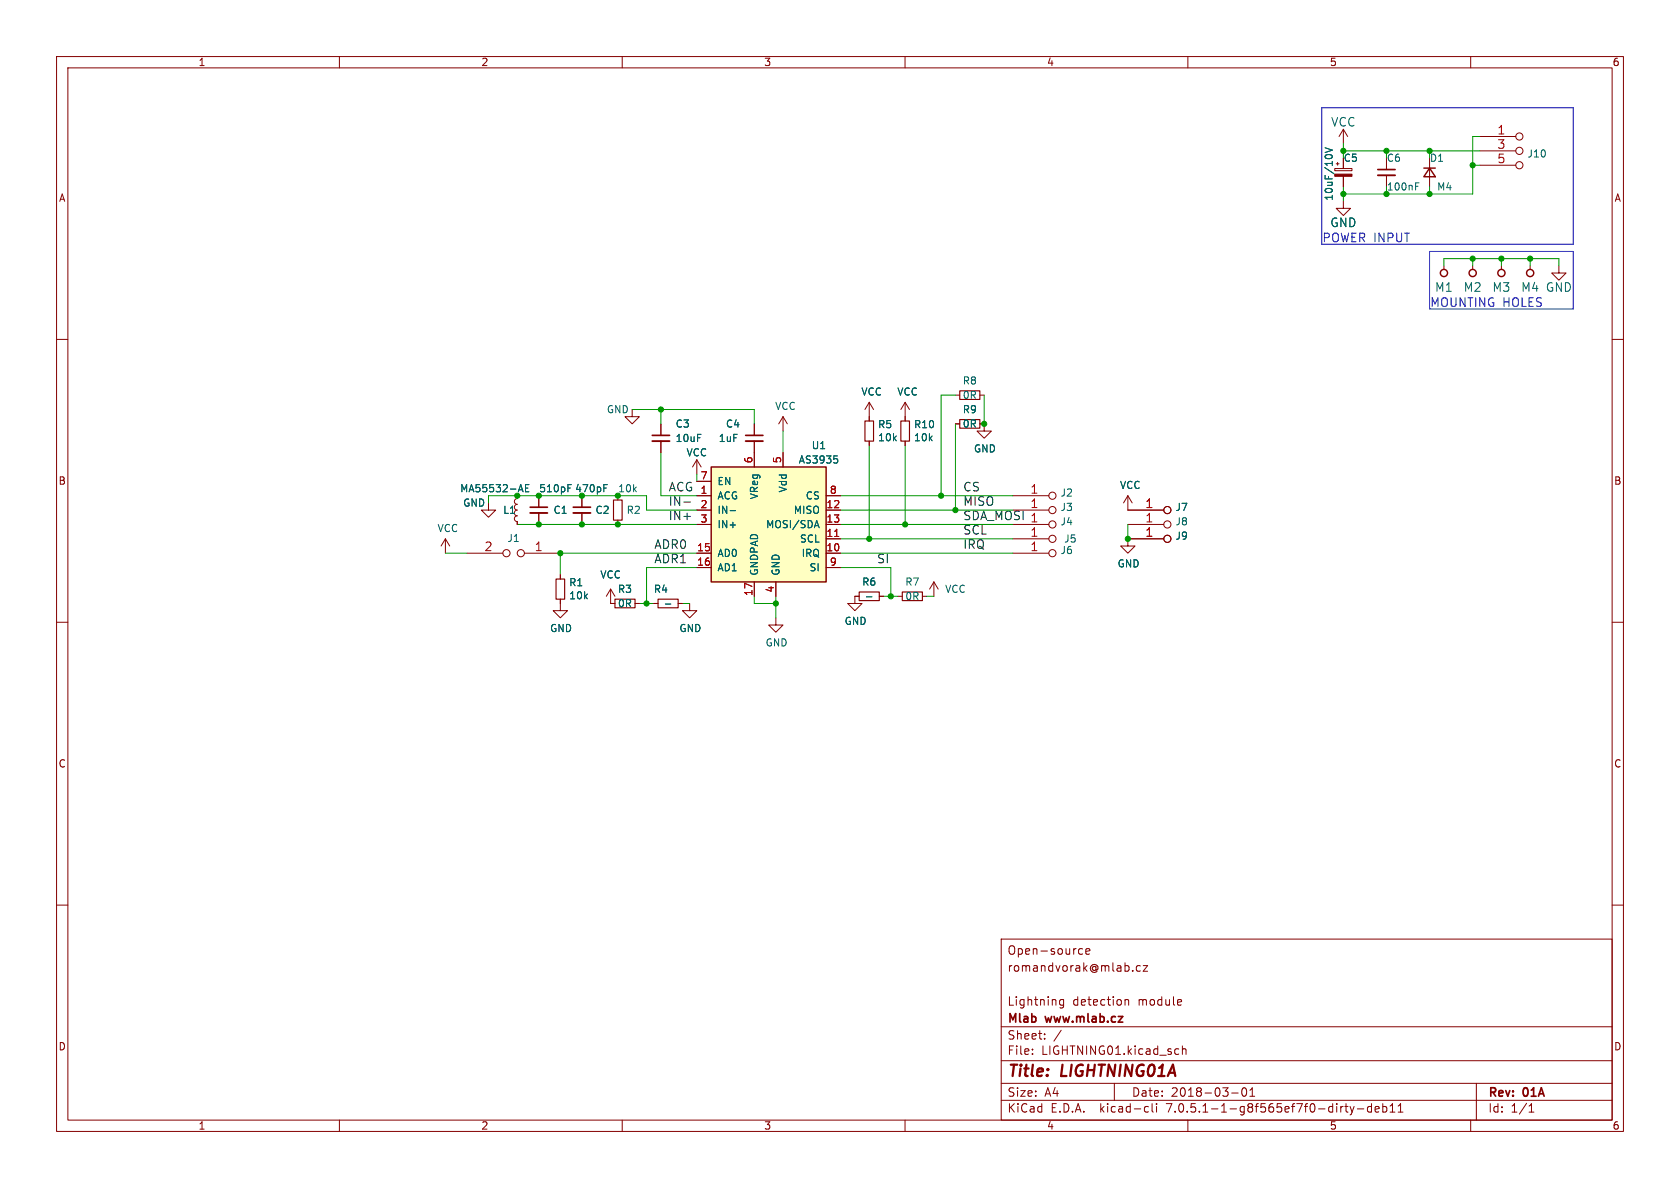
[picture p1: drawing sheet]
<svg xmlns="http://www.w3.org/2000/svg" width="297mm" height="210mm" viewBox="0 0 297 210" stroke-linecap="round" stroke-linejoin="round" font-family="sans-serif">
<g fill="none" stroke="#840000" stroke-width=".18">
<path d="M10 10h277v190h-277zM12 12h273v186h-273zM60 10v2M110 10v2M160 10v2M210 10v2M260 10v2M236 29.8h3v.4h-3zM236.2 29h.5M236.5 28.7v.5M237.5 35.6v1.2h1.3l-1.3 1.3-1.3-1.3h1.3M237.5 22.9l-.8 1.2"/>
<path d="M237.5 22.9v2.5M237.5 27.9v1.9M237.5 31.2v1.8M237.5 22.9l.8 1.2M245.1 27.9v2.1M245.1 31v2M252.7 27.9v5.1M261.6 24.1h6.4M261.6 26.7h6.4M261.6 29.2h6.4M10 60h2M255.3 47v.6"/>
<path d="M260.3 47v.6M265.4 47v.6M270.5 47v.6M275.6 47v1.3h1.3l-1.3 1.2-1.3-1.2h1.3M285 60h2M111.8 72.4v1.3h1.2l-1.2 1.2-1.3-1.2h1.3M116.8 74.9v2.1M116.8 78v2M133.3 74.9v2.1M133.3 78v4.6M138.4 73.7v2.5M138.4 73.7l-.7 1.2"/>
<path d="M138.4 73.7l.8 1.2M153.7 71.1v3.3M153.7 78v.7M153.7 71.1l-.8 1.3M153.7 71.1l.7 1.3M160 71.1v3.3M160 78v.7M160 71.1l-.7 1.3M160 71.1l.8 1.3M168.9 69.9h.8M168.9 74.9h.8M173.2 74.9h.8v1.3h1.3l-1.3 1.3-1.3-1.3h1.3"/>
<path d="M173.2 69.9h.8M78.7 95.3l-.7 1.2M78.7 95.3v2.5M78.7 95.3l.8 1.2M82.5 97.8h6.4M86.4 88.9v1.3h1.2l-1.2 1.2-1.3-1.2h1.3M91.4 87.6v.5l-.3 .2-.2 .3 .2 .4 .3 .2-.3 .1-.2 .3 .2 .4 .3 .2-.3 .1-.2 .4 .2 .3 .3 .2-.3 .1-.2 .4 .2 .3 .3 .2v.5M92.7 97.8h6.4M95.2 87.6v2.1M95.2 90.7v2M102.9 87.6v2.1M102.9 90.7v2"/>
<path d="M109.2 87.6v.8M109.2 91.9v.8M123.2 92.7h2.5M123.2 90.2h2.5M123.2 97.8h2.5M123.2 87.6h2.5M123.2 85.1h2.5M123.2 81.3l-.8 1.3M123.2 81.3v2.5M123.2 81.3l.8 1.3M138.4 80v2.6M146 92.7h2.6"/>
<path d="M146 90.2h2.6M146 95.3h2.6M146 97.8h2.6M146 87.6h2.6M179.1 92.7h6.3M179.1 90.2h6.3M179.1 95.3h6.3M179.1 97.8h6.3M179.1 87.6h6.3M199.4 87.6l-.8 1.3M199.4 87.6v2.6h6.3M199.4 87.6l.8 1.3"/>
<path d="M199.4 92.7h6.3M205.7 95.3h-6.3v1.2h1.3l-1.3 1.3-1.3-1.3h1.3M10 110h2M99.1 105.9v2.1h1.2l-1.2 1.2-1.3-1.2h1.3M99.1 101.6v.8M107.9 104.1l-.7 1.3M107.9 104.1v2.6h.8M107.9 104.1l.8 1.3M112.3 106.7h.7M115.6 106.7h.7M119.9 106.7h.7M121.9 106.7v1.3h1.3l-1.3 1.2-1.3-1.2h1.3"/>
<path d="M123.2 100.3h2.5M133.3 102.9v2.5M137.2 109.2v1.3h1.2l-1.2 1.3-1.3-1.3h1.3M137.2 102.9v2.5M146 100.3h2.6M151.9 105.4h-.8v1.3h1.3l-1.3 1.3-1.2-1.3h1.2M155.4 105.4h.8M158.7 105.4h.8M163.1 105.4h.7M165.1 102.9l-.8 1.2M165.1 102.9v2.5M165.1 102.9l.8 1.2"/>
<path d="M285 110h2M10 160h2M285 160h2M177 166h108v32h-108zM188 176.7v1.2l-.3 .3-.3-.1M188 176.8l-.4-.1-.3 .3v.4l.2 .2h.5M190.7 168.4l.3 .3 .4-.1M191.4 167.8l-.4-.1-.3 .3M192 168.2l.7-.1-.1-.3-.4-.1-.2 .2v.7h.6M198.9 176.8l.2-.1 .4 .1v.9M198.9 176.7v1M200.2 171.6v.1"/>
<path d="M201.6 170.8l-.4-.1-.3 .3v.4l.1 .2h.6M202.1 170.7h.8l-.8 1h.8M208.4 176.7l.4 .1 .1 .3-.7 .1M208.8 177.6l-.4 .1M60 198v2M110 198v2M160 198v2M177 194.5h108M177 191.5h108M177 187.5h108M177 181.5h108M182.5 186.3v.1"/>
<path d="M182.5 185.5v.1M184.7 183.6v.1M184.7 182.8v.1M187.6 182.1l-1.3 2M197 191.5v3M202.5 196.5h.5M202.5 195.7h.5M203.7 195.1v1.3l.2 .2M204.5 195.1v.1M204.5 195.6v1M208 185.4l.4 .1M208.4 186.3l-.4 .1"/>
<path d="M209 185.5l.2-.1 .4 .1 .1 .9M209 184.9v1.5M210 198v2M217.7 193.2h1.2M219.7 192.4l.2-.1a.81 .81 0 0 1 .6 .6 .81 .81 0 0 1-.3 .8l-.2 .1a.81 .81 0 0 1-.3-1.4zM221 193.8h.8M221 192.7l.4-.4v1.5M237.7 195.6h.6M238 195.1v1.3l.3 .2M238.7 195.6l.3 1M239 196.6l-.1 .4-.2 .1M239.4 195.6l-.4 1"/>
<path d="M240 196h1.1M242.5 195.7l-.5-.1-.3 .3v.4l.2 .2h.6M242.5 195.1v1.5M243.1 196.1l.7-.1-.1-.3-.4-.1-.2 .2 .1 .7h.5M244.5 195.7l.4-.1 .3 .3v.4l-.2 .2h-.5M244.5 195.1v1.5M245.7 196.6h.9M245.7 195.5l.5-.4v1.5M247.2 196.6h.8M247.2 195.5l.4-.4v1.5M260 198v2M261 191.5v6.5"/>
<path d="M270.3 196.6h.9M270.3 195.5l.4-.4v1.5"/>
<circle cx="268.6" cy="26.7" r=".63"/>
<circle cx="268.6" cy="24.1" r=".63"/>
<circle cx="268.6" cy="29.2" r=".63"/>
<circle cx="89.5" cy="97.8" r=".63"/>
<circle cx="92.1" cy="97.8" r=".63"/>
<circle cx="186.1" cy="92.7" r=".63"/>
<circle cx="186.1" cy="97.8" r=".63"/>
<circle cx="186.1" cy="90.2" r=".63"/>
<circle cx="186.1" cy="87.6" r=".63"/>
<circle cx="186.1" cy="95.2" r=".63"/>
<circle cx="206.4" cy="95.2" r=".63"/>
<circle cx="206.4" cy="90.2" r=".63"/>
<circle cx="206.4" cy="92.7" r=".63"/>
</g>
<path d="M152.9 74.4h1.5v3.6h-1.5zM159.3 74.4h1.5v3.6h-1.5zM169.7 69.1h3.5v1.5h-3.5zM169.7 74.2h3.5v1.5h-3.5zM108.5 88.4h1.5v3.5h-1.5zM98.3 102.4h1.5v3.5h-1.5zM108.7 105.9h3.6v1.5h-3.6zM116.3 105.9h3.6v1.5h-3.6zM151.9 104.6h3.5v1.6h-3.5zM159.5 104.6h3.6v1.6h-3.6z" fill="none" stroke="#840000" stroke-width=".2"/>
<g fill="none" stroke="#840000" stroke-width=".25">
<path d="M251.7 29.7h2M252.7 29.7l1 1.5h-2zM125.7 82.6h20.3v20.3h-20.3z"/>
<circle cx="255.3" cy="48.3" r=".63"/>
<circle cx="260.3" cy="48.3" r=".63"/>
<circle cx="265.4" cy="48.3" r=".63"/>
<circle cx="270.5" cy="48.3" r=".63"/>
</g>
<path d="M236 30.8h3v.4h-3z" fill="#840000" stroke="#840000" stroke-width=".18"/>
<g fill="none" stroke="#006464" stroke-width=".18">
<path d="M234.3 26.1l1.2 .4-1.2 .5M250.3 32.3h.6M91.8 86.6h.6M92.1 85.7l.4 1.2M92.9 86.3h.4M93.5 85.7h-.6v1.2h.6M100.4 85.7h.6M106.8 85.7h.6M129.1 90.3h1M144.1 92.9h.6M144.4 92l.4 1.3M147.4 80.6h.6"/>
<path d="M148 81.1l.1 .2-.1 .5M117.6 106.8h1M153.2 105.5h1"/>
</g>
<path d="M243.6 31h3M115.3 78h3.1M131.8 78h3.1M93.7 90.7h3.1M101.3 90.7h3.1" fill="none" stroke="#840000" stroke-width=".33"/>
<path d="M243.6 30h3M115.3 77h3.1M131.8 77h3.1M93.7 89.7h3.1M101.3 89.7h3.1" fill="none" stroke="#840000" stroke-width=".3"/>
<path d="M125.7 82.6h20.3v20.3h-20.3z" fill="#ffffc2" stroke="#ffffc2" stroke-width=".18"/>
<path d="M147.6 94.8h.7" fill="none" stroke="#a90000" stroke-width=".18"/>
<path d="M120.9 88.7h1.2" fill="none" stroke="#0f0f0f" stroke-width=".18"/>
<path d="M233.7 19.1h44.4v24.1h-44.4zM252.7 44.5h25.4v10.1h-25.4z" fill="none" stroke="#0000c2" stroke-width=".18"/>
<g fill="none" stroke="#009600" stroke-width=".18">
<path d="M237.5 26.7h24.1M237.5 25.4v2.5M237.5 33v2.6M245.1 26.7v1.2M252.7 26.7v1.2M252.7 33v1.3M260.3 29.2h1.3M261.6 24.1h-1.3v10.2h-22.8M255.3 47v-1.3h20.3v1.3M260.3 45.7v1.3M265.4 45.7v1.3M270.5 45.7v1.3"/>
<path d="M111.8 72.4h21.5v2.5M116.8 72.4v2.5M138.4 76.2v3.8M153.7 78.7v16.6M160 78.7v14M168.9 69.9h-2.5v17.7M168.9 74.9v15.3M174 69.9v5M78.7 97.8h3.8M86.4 88.9v-1.3h27.9v2.6h8.9M91.4 92.7h31.8M116.8 80v7.6h6.4"/>
<path d="M123.2 83.8v1.3M123.2 97.8h-24.1v3.8M148.6 92.7h30.5M148.6 87.6h30.5M148.6 90.2h30.5M148.6 95.3h30.5M148.6 97.8h30.5M199.4 92.7v2.6M113 106.7h2.6M120.6 106.7h1.3M123.2 100.3h-8.9v6.4M133.3 105.4v1.3h3.9"/>
<path d="M137.2 105.4v3.8M148.6 100.3h8.9v5.1M156.2 105.4h2.5M163.8 105.4h1.3"/>
</g>
<g fill="#009600" stroke="#009600" stroke-width=".18">
<circle cx="174" cy="74.9" r=".46"/>
<circle cx="237.5" cy="26.7" r=".46"/>
<circle cx="237.5" cy="34.3" r=".46"/>
<circle cx="160" cy="92.7" r=".46"/>
<circle cx="166.4" cy="87.6" r=".46"/>
<circle cx="168.9" cy="90.2" r=".46"/>
<circle cx="260.3" cy="45.7" r=".46"/>
<circle cx="199.4" cy="95.3" r=".46"/>
<circle cx="245.1" cy="34.3" r=".46"/>
<circle cx="109.2" cy="87.6" r=".46"/>
<circle cx="114.3" cy="106.7" r=".46"/>
<circle cx="95.2" cy="92.7" r=".46"/>
<circle cx="91.4" cy="87.6" r=".46"/>
<circle cx="109.2" cy="92.7" r=".46"/>
<circle cx="102.9" cy="92.7" r=".46"/>
<circle cx="99.1" cy="97.8" r=".46"/>
<circle cx="260.3" cy="29.2" r=".46"/>
<circle cx="270.5" cy="45.7" r=".46"/>
<circle cx="265.4" cy="45.7" r=".46"/>
<circle cx="252.7" cy="34.3" r=".46"/>
<circle cx="245.1" cy="26.7" r=".46"/>
<circle cx="252.7" cy="26.7" r=".46"/>
<circle cx="153.7" cy="95.3" r=".46"/>
<circle cx="157.5" cy="105.4" r=".46"/>
<circle cx="137.2" cy="106.7" r=".46"/>
<circle cx="116.8" cy="72.4" r=".46"/>
</g>
<g font-size="2.8" fill="#840000">
<text x="178" y="190.8">Title:</text>
<text x="187.5" y="190.8">LIGHTNING01A</text>
</g>
<g font-size="2.1" fill="#006464">
<text x="235.3" y="22.5">VCC</text>
<text x="235.1" y="40.3">GND</text>
<text x="253.6" y="51.8">M1</text>
<text x="258.7" y="51.8">M2</text>
<text x="263.8" y="51.8">M3</text>
<text x="268.9" y="51.8">M4 GND</text>
</g>
<g font-size="2.1" fill="#a90000">
<text x="264.7" y="23.9">1</text>
<text x="264.7" y="26.4">3</text>
<text x="264.7" y="29">5</text>
<text x="182.1" y="89.9">1</text>
<text x="182.1" y="87.4">1</text>
<text x="202.4" y="89.9">1</text>
<text x="182.1" y="95">1</text>
<text x="202.4" y="92.5">1</text>
<text x="202.4" y="95">1</text>
<text x="85.6" y="97.5">2</text>
<text x="94.5" y="97.5">1</text>
<text x="182.1" y="97.5">1</text>
</g>
<g font-size="2.1" fill="#0000c2">
<text x="233.7" y="42.9">POWER INPUT</text>
<text x="252.7" y="54.4">MOUNTING HOLES</text>
</g>
<g font-size="2.1" fill="#0f0f0f">
<text x="118.1" y="87">ACG</text>
<text x="118.1" y="89.5">IN-</text>
<text x="170.2" y="89.5">MISO</text>
<text x="170.2" y="87">CS</text>
<text x="118.1" y="92.1">IN+</text>
<text x="170.2" y="94.6">SCL</text>
<text x="170.2" y="92.1">SDA_MOSI 1</text>
<text x="115.6" y="99.7">ADR1</text>
<text x="115.6" y="97.1">ADR0</text>
<text x="154.9" y="99.7">SI</text>
<text x="170.2" y="97.1">IRQ</text>
</g>
<g font-size="2.1" fill="#840000">
<text x="178" y="171.9">romandvorak@mlab.cz</text>
<text x="178" y="168.9">Open-source</text>
<text x="178" y="177.9">Lightning</text>
<text x="189.5" y="177.9">detection</text>
<text x="201.1" y="177.9">module</text>
<text x="178" y="183.9">Sheet:</text>
<text x="178" y="181.1">Mlab</text>
<text x="184.8" y="181.1">www.mlab.cz</text>
<text x="178" y="186.6">File:</text>
<text x="184" y="186.6">LIGHTNING01.kicad_sch</text>
<text x="178" y="196.8">KiCad</text>
<text x="178" y="194">Size:</text>
<text x="184.6" y="194">A4</text>
<text x="185.7" y="196.8">E.D.A.</text>
<text x="194.4" y="196.8">kicad-cli</text>
<text x="200" y="194">Date:</text>
<text x="206.2" y="196.8">7.0.5.1-1-g8f565ef7f0-dirty-deb11</text>
<text x="206.9" y="194">2018-03-01</text>
<text x="263" y="194.2">Rev:</text>
<text x="263" y="196.8">Id:</text>
<text x="267" y="196.8">1/1</text>
<text x="269.2" y="194.2">01A</text>
</g>
<g font-size="1.8" fill="#840000">
<text x="35" y="11.8">1</text>
<text x="85" y="11.8">2</text>
<text x="135" y="11.8">3</text>
<text x="185" y="11.8">4</text>
<text x="235" y="11.8">5</text>
<text x="285" y="11.8">6</text>
<text x="10.4" y="35.8">A</text>
<text x="285.4" y="35.8">A</text>
<text x="10.3" y="85.8">B</text>
<text x="285.3" y="85.8">B</text>
<text x="10.3" y="135.8">C</text>
<text x="285.3" y="135.8">C</text>
<text x="10.3" y="185.8">D</text>
<text x="285.3" y="185.8">D</text>
<text x="35" y="199.8">1</text>
<text x="85" y="199.8">2</text>
<text x="135" y="199.8">3</text>
<text x="185" y="199.8">4</text>
<text x="235" y="199.8">5</text>
<text x="285" y="199.8">6</text>
</g>
<g font-size="1.8" fill="#006464">
<text x="237.5" y="28.8">C5</text>
<text x="245.1" y="28.8">C6</text>
<text x="252.7" y="28.8">D1</text>
<text x="270" y="28">J10</text>
<text x="235.8" y="35.6" transform="rotate(-90 235.8 35.6)">10uF/10V</text>
<text x="254" y="33.8">M4</text>
<text x="152.2" y="70.1">VCC</text>
<text x="158.6" y="70.1">VCC</text>
<text x="170.1" y="68.1">R8</text>
<text x="170.1" y="70.7">0R</text>
<text x="107.2" y="73.2">GND</text>
<text x="119.4" y="75.8">C3</text>
<text x="128.3" y="75.8">C4</text>
<text x="137" y="72.6">VCC</text>
<text x="155.2" y="75.9">R5</text>
<text x="161.5" y="75.9">R10</text>
<text x="170.1" y="73.2">R9</text>
<text x="170.1" y="75.8">0R</text>
<text x="119.4" y="78.3">10uF</text>
<text x="121.3" y="80.8">VCC</text>
<text x="127" y="78.3">1uF</text>
<text x="141.1" y="82.1">AS3935</text>
<text x="143.4" y="79.6">U1</text>
<text x="155.2" y="78.2">10k</text>
<text x="161.5" y="78.2">10k</text>
<text x="172.1" y="80.1">GND</text>
<text x="81.3" y="87.2">MA55532-AE</text>
<text x="81.8" y="89.7">GND</text>
<text x="109.2" y="87.2">10k</text>
<text x="126.7" y="88.5">ACG</text>
<text x="126.7" y="85.9">EN</text>
<text x="134.2" y="88.3" transform="rotate(-90 134.2 88.3)">VReg</text>
<text x="139.3" y="87.1" transform="rotate(-90 139.3 87.1)">Vdd</text>
<text x="142.4" y="88.5">CS</text>
<text x="187.4" y="87.9">J2</text>
<text x="197.9" y="86.6">VCC</text>
<text x="77.3" y="94.2">VCC</text>
<text x="88.9" y="91">L1</text>
<text x="89.7" y="96">J1</text>
<text x="97.8" y="91">C1</text>
<text x="105.2" y="91">C2</text>
<text x="110.7" y="91">R2</text>
<text x="126.7" y="91">IN-</text>
<text x="126.7" y="93.5">IN+</text>
<text x="135.4" y="93.5">MOSI/SDA</text>
<text x="140.3" y="91">MISO</text>
<text x="187.4" y="93">J4</text>
<text x="187.4" y="90.5">J3</text>
<text x="207.8" y="93">J8</text>
<text x="207.8" y="90.5">J7</text>
<text x="207.8" y="95.6">J9</text>
<text x="126.7" y="98.6">AD0</text>
<text x="126.7" y="101.2">AD1</text>
<text x="134.2" y="101.9" transform="rotate(-90 134.2 101.9)">GNDPAD</text>
<text x="138" y="101.9" transform="rotate(-90 138 101.9)">GND</text>
<text x="141.4" y="96.1">SCL</text>
<text x="141.7" y="98.6">IRQ</text>
<text x="143.1" y="101.2">SI</text>
<text x="187.4" y="98.1">J6</text>
<text x="188.1" y="96.1">J5</text>
<text x="197.5" y="100.5">GND</text>
<text x="100.6" y="103.8">R1</text>
<text x="100.6" y="106.1">10k</text>
<text x="106.1" y="102.4">VCC</text>
<text x="109.2" y="105">R3</text>
<text x="109.2" y="107.5">0R</text>
<text x="115.5" y="105">R4</text>
<text x="152.4" y="103.7">R6</text>
<text x="160" y="103.7">R7</text>
<text x="160" y="106.2">0R</text>
<text x="167" y="105">VCC</text>
<text x="97.2" y="111.9">GND</text>
<text x="120" y="111.9">GND</text>
<text x="149.3" y="110.6">GND</text>
<text x="135.3" y="114.4">GND</text>
</g>
<g font-size="1.8" fill="#009600">
<text x="245.1" y="33.8">100nF</text>
<text x="95.3" y="87.2">510pF</text>
<text x="101.6" y="87.2">470pF</text>
</g>
<g font-size="1.8" fill="#a90000">
<text x="133.1" y="81.9" transform="rotate(-90 133.1 81.9)">6</text>
<text x="138.2" y="81.9" transform="rotate(-90 138.2 81.9)">5</text>
<text x="123.8" y="87.4">1</text>
<text x="123.8" y="89.9">2</text>
<text x="123.8" y="84.8">7</text>
<text x="146" y="89.9">12</text>
<text x="146.7" y="87.4">8</text>
<text x="123.8" y="92.5">3</text>
<text x="146" y="95">11</text>
<text x="146" y="92.5">13</text>
<text x="123.2" y="97.5">15</text>
<text x="123.2" y="100.1">16</text>
<text x="146" y="97.5">10</text>
<text x="146.7" y="100.1">9</text>
<text x="133.1" y="105.4" transform="rotate(-90 133.1 105.4)">17</text>
<text x="136.9" y="104.8" transform="rotate(-90 136.9 104.8)">4</text>
</g>
</svg>
